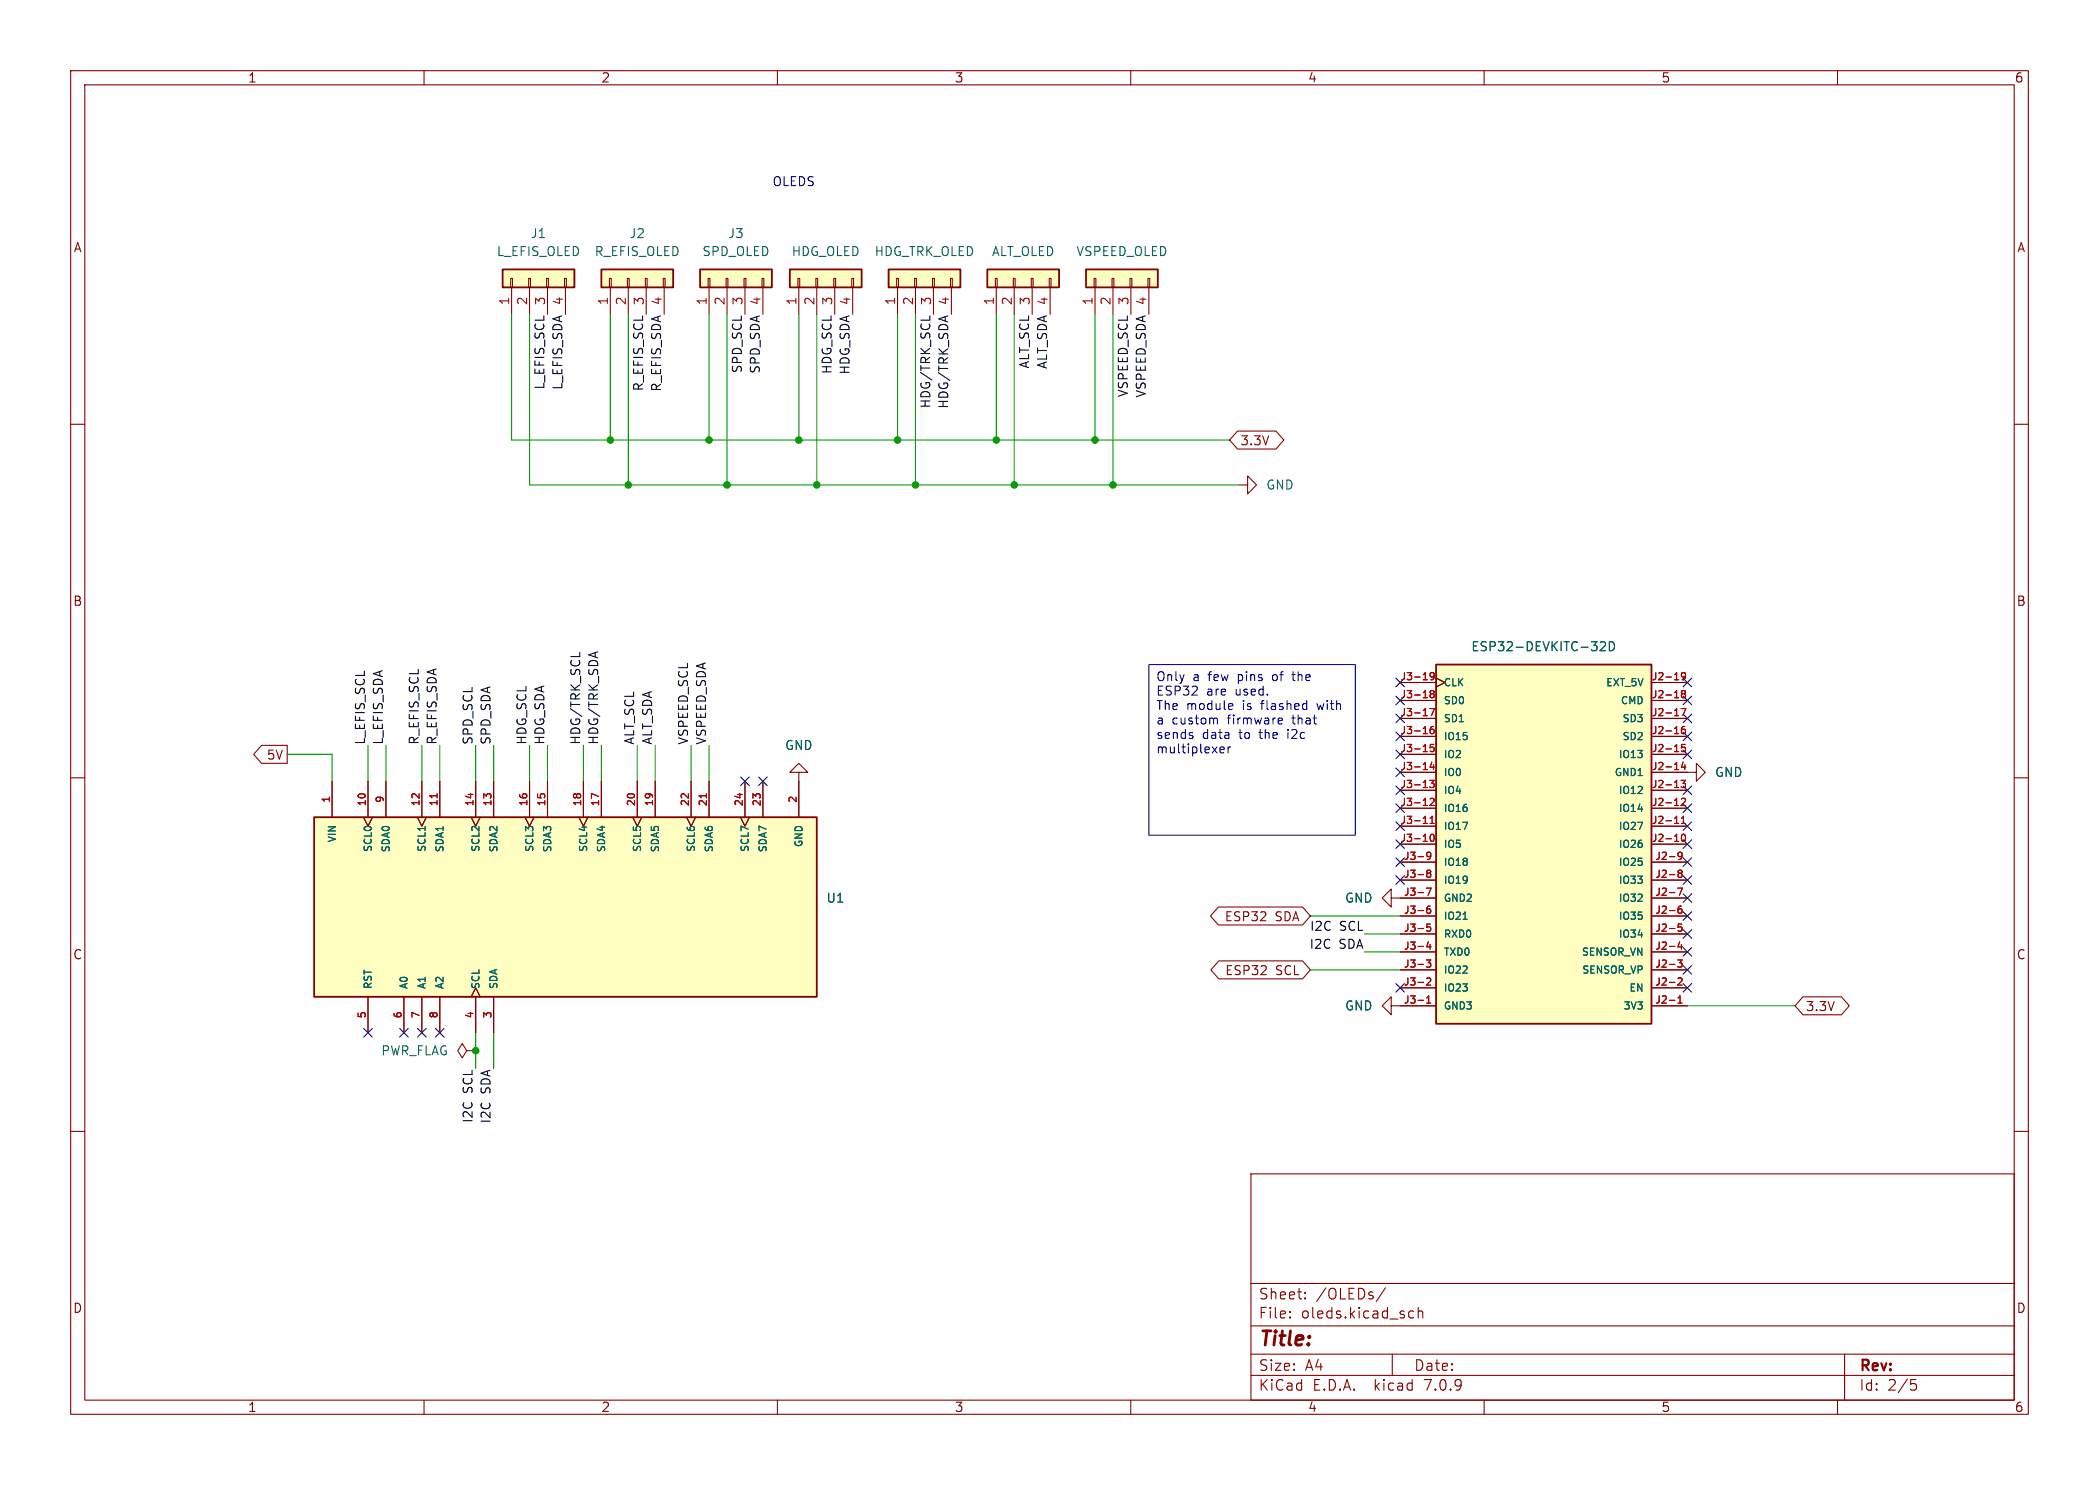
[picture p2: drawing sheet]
<svg xmlns="http://www.w3.org/2000/svg" width="297mm" height="210mm" viewBox="0 0 297 210" stroke-linecap="round" stroke-linejoin="round" font-family="sans-serif">
<g fill="none" stroke="#840000" stroke-width=".15">
<path d="M10 10h277v190h-277zM12 12h273v186h-273zM60 10v2M110 10v2M160 10v2M210 10v2M260 10v2M72.3 39.4h.2v1.2h-.2zM74.8 39.4h.3v1.2h-.3zM77.3 39.4h.3v1.2h-.3zM79.9 39.4h.2v1.2h-.2zM86.2 39.4h.3v1.2h-.3z"/>
<path d="M88.8 39.4h.2v1.2h-.2zM91.3 39.4h.3v1.2h-.3zM93.9 39.4h.2v1.2h-.2zM100.2 39.4h.3v1.2h-.3zM102.7 39.4h.3v1.2h-.3zM105.3 39.4h.2v1.2h-.2zM107.8 39.4h.3v1.2h-.3zM112.9 39.4h.3v1.2h-.3zM115.4 39.4h.3v1.2h-.3zM118 39.4h.2v1.2h-.2zM120.5 39.4h.3v1.2h-.3zM126.9 39.4h.2v1.2h-.2z"/>
<path d="M129.4 39.4h.3v1.2h-.3zM132 39.4h.2v1.2h-.2zM134.5 39.4h.2v1.2h-.2zM140.8 39.4h.3v1.2h-.3zM143.4 39.4h.2v1.2h-.2zM145.9 39.4h.3v1.2h-.3zM148.5 39.4h.2v1.2h-.2zM154.8 39.4h.3v1.2h-.3zM157.4 39.4h.2v1.2h-.2zM159.9 39.4h.2v1.2h-.2zM162.4 39.4h.3v1.2h-.3zM10 60h2"/>
<path d="M72.4 40.6v3.9M74.9 40.6v3.9M77.5 40.6v3.9M80 40.6v3.9M86.4 40.6v3.9M88.9 40.6v3.9M91.4 40.6v3.9M94 40.6v3.9M100.3 40.6v3.9M102.9 40.6v3.9M105.4 40.6v3.9M107.9 40.6v3.9"/>
<path d="M113 40.6v3.9M115.6 40.6v3.9M118.1 40.6v3.9M120.6 40.6v3.9M127 40.6v3.9M129.5 40.6v3.9M132.1 40.6v3.9M134.6 40.6v3.9M141 40.6v3.9M143.5 40.6v3.9M146 40.6v3.9M148.6 40.6v3.9"/>
<path d="M154.9 40.6v3.9M157.5 40.6v3.9M160 40.6v3.9M162.6 40.6v3.9M285 60h2M175.1 61h5.4l1.2 1.2-1.2 1.3h-5.4l-1.1-1.3zM175.3 68.6h1.2v-1.3l1.3 1.3-1.3 1.3v-1.3M198.1 99.1h5.1M198.1 96.5h5.1M203.2 95.9l1.3 .6-1.3 .7M233.7 99.1h5.1M233.7 96.5h5.1"/>
<path d="M10 110h2M37 105.4h3.6v2.6h-3.6l-1.1-1.3zM47 110.5v5.1M51.4 115.6l.7 1.2 .6-1.2M52.1 110.5v5.1M54.6 110.5v5.1M59.1 115.6l.6 1.2 .6-1.2M59.7 110.5v5.1M62.2 110.5v5.1M66.7 115.6l.6 1.2 .6-1.2M67.3 110.5v5.1M69.8 110.5v5.1"/>
<path d="M74.3 115.6l.6 1.2 .7-1.2M74.9 110.5v5.1M77.5 110.5v5.1M81.9 115.6l.6 1.2 .7-1.2M82.5 110.5v5.1M85.1 110.5v5.1M89.5 115.6l.7 1.2 .6-1.2M90.2 110.5v5.1M92.7 110.5v5.1M97.2 115.6l.6 1.2 .6-1.2M97.8 110.5v5.1M100.3 110.5v5.1"/>
<path d="M104.8 115.6l.6 1.2 .6-1.2M105.4 110.5v5.1M107.9 110.5v5.1M113 109.2h1.3l-1.3-1.2-1.2 1.2h1.2v6.4M198.1 119.4h5.1M198.1 116.8h5.1M198.1 114.3h5.1M198.1 111.8h5.1M198.1 109.2h5.1M198.1 106.7h5.1M198.1 104.1h5.1M198.1 101.6h5.1"/>
<path d="M233.7 109.2h6.3v-1.2l1.3 1.2-1.3 1.3v-1.3M233.7 119.4h5.1M233.7 116.8h5.1M233.7 114.3h5.1M233.7 111.8h5.1M233.7 106.7h5.1M233.7 104.1h5.1M233.7 101.6h5.1M285 110h2M172.4 128.3h11.9l1.1 1.2-1.1 1.3h-11.9l-1.1-1.3zM172.5 135.9h11.8l1.1 1.3-1.1 1.2h-11.8l-1.2-1.2zM196.8 127v-1.3l-1.2 1.3 1.2 1.3v-1.3h6.4"/>
<path d="M198.1 139.7h5.1M198.1 137.2h5.1M198.1 134.6h5.1M198.1 132.1h5.1M198.1 129.5h5.1M198.1 124.5h5.1M198.1 121.9h5.1M233.7 139.7h5.1M233.7 137.2h5.1M233.7 134.6h5.1M233.7 132.1h5.1M233.7 129.5h5.1"/>
<path d="M233.7 127h5.1M233.7 124.5h5.1M233.7 121.9h5.1M10 160h2M52.1 141v5.1M57.1 141v5.1M59.7 141v5.1M62.2 141v5.1M66 148.6l-.6-1-.6 1 .6 1 .6-1h1.3M66.7 141l.6-1.3 .6 1.3M67.3 148.6h.1M67.3 141v5.1"/>
<path d="M69.8 141v5.1M196.8 142.2v-1.2l-1.2 1.2 1.2 1.3v-1.3h6.4M233.7 142.2h5.1M255.1 141h5.5l1.1 1.2-1.1 1.3h-5.5l-1.1-1.3zM285 160h2M177 166h108v32h-108zM60 198v2M110 198v2M160 198v2M177 194.5h108M177 191.5h108M177 187.5h108"/>
<path d="M177 181.5h108M182.5 186.3h.1l-.1 .1M182.5 186.3v.1M182.5 185.5v.1M182.5 185.5h.1l-.1 .1M184.7 183.6v.1M184.7 183.6h-.1l.1 .1M184.7 182.8v.1M184.7 182.8h-.1l.1 .1M196 182.1l-1.3 2M197 191.5v3M199.5 186.3l.1 .1 .4-.1"/>
<path d="M199.5 185.5l.1-.1 .4 .1M200.7 185.5a.37 .37 0 0 1 .6 .1v.8M200.7 184.9v1.5M210 198v2M260 198v2M261 191.5v6.5M270.4 195.1h.7M270.5 195.7h.4l.3 .3v.3l-.2 .2-.5 .1"/>
</g>
<g fill="#ffffc2" stroke="#ffffc2" stroke-width=".14">
<path d="M85.1 38.1h10.1v2.5h-10.1z"/>
<path d="M203.2 94h30.5v50.8h-30.5z"/>
<path d="M139.7 38.1h10.2v2.5h-10.2z"/>
<path d="M99.1 38.1h10.1v2.5h-10.1z"/>
<path d="M44.4 115.6h71.2v25.4h-71.2z"/>
<path d="M71.1 38.1h10.2v2.5h-10.2z"/>
<path d="M153.7 38.1h10.1v2.5h-10.1z"/>
<path d="M125.7 38.1h10.2v2.5h-10.2z"/>
<path d="M111.8 38.1h10.1v2.5h-10.1z"/>
</g>
<path d="M71.1 38.1h10.2v2.5h-10.2zM85.1 38.1h10.1v2.5h-10.1zM99.1 38.1h10.1v2.5h-10.1zM111.8 38.1h10.1v2.5h-10.1zM125.7 38.1h10.2v2.5h-10.2zM139.7 38.1h10.2v2.5h-10.2zM153.7 38.1h10.1v2.5h-10.1zM203.2 94h30.5v50.8h-30.5zM44.4 115.6h71.2v25.4h-71.2z" fill="none" stroke="#840000" stroke-width=".25"/>
<g fill="none" stroke="#a90000" stroke-width=".15">
<path d="M202.5 98.1l-.1-.2 .1-.2h.3l.1 .2-.2 .2M202.5 98.1h.2M202.5 98.1l-.1 .2v.3l.1 .1 .3-.1 .1-.1v-.3l-.2-.1M202.9 95.6l-.2 .1h-.3v-.1v-.4l.3-.1 .2 .1a.67 .67 0 0 1-.3 .9h-.2M238.1 98.1l-.2-.2 .2-.2h.3l.1 .2-.2 .2M238.1 98.1l-.2 .2 .1 .3 .1 .1 .3-.1 .1-.1-.1-.3-.1-.1M238.1 98.1h.2M238.5 95.6l-.2 .1h-.3l-.1-.1 .1-.4 .3-.1 .1 .1a.67 .67 0 0 1-.2 .9h-.2M61.8 112.3v.5M99.9 112.3v.5M201.4 116.5h.6M202.3 110.4h.6l-.3 .3 .3 .1v.5l-.2 .1-.4-.1"/>
<path d="M202.3 100.2h.7l-.5 1M202.4 116.5h.5M202.4 113l.3-.1 .2 .3-.6 .7h.6M202.4 115.7l.2-.3v1.1M202.5 118h.1a.54 .54 0 0 1 .3 .5 .54 .54 0 0 1-.3 .5 .68 .68 0 0 1-.1-1zM202.6 107.8l-.2 .7h.6M202.8 102.7l-.3 .1a.68 .68 0 0 0 0 1l.4-.1v-.4l-.2-.2-.3 .1v.1M202.8 108.2v.6M202.9 105.3h-.5v.5l.1-.1h.3l.1 .2v.3l-.2 .1-.3-.1M236.9 116.5h.6M237.9 110.4h.6l-.3 .3 .2 .1v.5l-.1 .1-.4-.1M237.9 100.2h.6l-.4 1"/>
<path d="M237.9 113l.4-.1 .2 .3-.6 .7h.6M237.9 116.5h.6M237.9 115.7l.3-.3v1.1M238.1 118h.1a.54 .54 0 0 1 .3 .5 .54 .54 0 0 1-.3 .5 .68 .68 0 0 1-.1-1zM238.2 107.8l-.3 .7h.6M238.4 102.7l-.3 .1a.68 .68 0 0 0 0 1l.3-.1 .1-.4-.2-.2-.3 .1-.1 .1M238.4 108.2v.6M238.4 105.3h-.4l-.1 .5 .2-.1h.3l.1 .2-.1 .3-.1 .1-.4-.1M201.8 135.8h.6l-.3 .3 .3 .1v.5l-.1 .1-.5-.1M201.8 125.6h.7l-.4 1M201.9 138.4l.4-.1 .1 .3-.6 .7h.6M202.1 123.5l-.2-.2 .2-.2h.3v.2l-.1 .2"/>
<path d="M202.1 123.5h.2M202.1 123.5l-.2 .2v.3l.2 .1 .3-.1v-.1v-.3l-.1-.1M202.1 133.2l-.2 .7h.6M202.4 128.1l-.3 .1a.68 .68 0 0 0 0 1l.3-.1v-.4l-.1-.2-.3 .1-.1 .1M202.4 133.6v.6M202.4 130.7h-.5v.5l.1-.1h.4v.2v.3l-.1 .1-.4-.1M202.4 121l-.1 .1h-.3l-.1-.1 .1-.4 .3-.1 .1 .1a.67 .67 0 0 1-.2 .9h-.2M237.4 135.8h.6l-.3 .3 .3 .1v.5l-.2 .1-.4-.1M237.4 125.6h.7l-.5 1M237.4 138.4l.4-.1 .2 .3-.6 .7h.6M237.6 123.5l-.2-.2 .2-.2h.3l.1 .2-.2 .2M237.6 123.5l-.2 .2 .1 .3 .1 .1 .3-.1 .1-.1v-.3l-.2-.1"/>
<path d="M237.6 123.5h.2M237.7 133.2l-.3 .7h.7M237.9 133.6v.6M237.9 128.1l-.3 .1a.68 .68 0 0 0 0 1l.4-.1v-.4l-.2-.2-.3 .1-.1 .1M238 130.7h-.5l-.1 .5 .2-.1h.3l.1 .2v.3l-.2 .1-.4-.1M238 121l-.2 .1h-.3l-.1-.1 .1-.4 .3-.1 .2 .1a.67 .67 0 0 1-.3 .9h-.2M201.9 141.9h.5M201.9 141.1l.3-.3v1.1M237.4 141.9h.6M237.4 141.1l.3-.3v1.1"/>
</g>
<path d="M226.5 90.9l.1-.2h.3l.2 .2 .1 .2-.1 .2-.7 .7h.8M227.7 90.7a.64 .64 0 0 1 .8 .7 .64 .64 0 0 1-.8 .6zM207 130h.6" fill="none" stroke="#006464" stroke-width=".15"/>
<path d="M131.6 44.7v.6M134.1 44.7l-1.3 .4M82 92.2v.7M84.6 92.2l-1.3 .4" fill="none" stroke="#0f0f0f" stroke-width=".15"/>
<g fill="none" stroke="#0000c2" stroke-width=".15">
<path d="M162.6 94h29.2v24.1h-29.2zM174 99.5l.4 .1v.2l-.6 .1M182.8 95.4h.5M183 95v1.2M168.8 104.1v.3M171.9 101.5h.2l.2 .2v.7M172.6 106.3l.2 .2 .4-.1M172.6 105.8l.2-.2h.2l.2 .2v.1l-.6 .2M173.8 105.6v.9M174.1 105.6l-.2 .1-.1 .2M174.4 100.3h-.4M181 101.5l.4 .1 .1 .2-.7 .2"/>
<path d="M181.4 102.3l-.4 .1"/>
</g>
<g fill="none" stroke="#009600" stroke-width=".15">
<path d="M72.4 44.5v17.7h101.6M74.9 44.5v24.1h100.4M86.4 44.5v17.7M88.9 44.5v24.1M100.3 44.5v17.7M102.9 44.5v24.1M113 44.5v17.7M115.6 44.5v24.1M127 44.5v17.7M129.5 44.5v24.1M141 44.5v17.7M143.5 44.5v24.1"/>
<path d="M154.9 44.5v17.7M157.5 44.5v24.1M40.6 106.7h6.4v3.8M52.1 105.4v5.1M54.6 105.4v5.1M59.7 105.4v5.1M62.2 105.4v5.1M67.3 105.4v5.1M69.8 105.4v5.1M74.9 105.4v5.1M77.5 105.4v5.1M82.5 105.4v5.1"/>
<path d="M85.1 105.4v5.1M90.2 105.4v5.1M92.7 105.4v5.1M97.8 105.4v5.1M100.3 105.4v5.1M185.4 129.5h12.7M185.4 137.2h12.7M193 134.6h5.1M193 132.1h5.1M67.3 146.1v5M69.8 146.1v5M238.8 142.2h15.2"/>
</g>
<g fill="none" stroke="#000084" stroke-width=".15">
<path d="M197.5 95.9l1.2 1.2M197.5 98.5l1.2 1.2M198.7 95.9l-1.2 1.2M198.7 98.5l-1.2 1.2M238.2 95.9l1.2 1.2M238.2 98.5l1.2 1.2M239.4 95.9l-1.2 1.2M239.4 98.5l-1.2 1.2M104.8 109.9l1.2 1.2M106 109.9l-1.2 1.2M107.3 109.9l1.3 1.2M108.6 109.9l-1.3 1.2"/>
<path d="M197.5 111.2l1.2 1.2M197.5 108.6l1.2 1.2M197.5 103.5l1.2 1.2M197.5 101l1.2 1.2M197.5 106.1l1.2 1.2M197.5 116.2l1.2 1.2M197.5 113.7l1.2 1.2M197.5 118.8l1.2 1.2M198.7 111.2l-1.2 1.2M198.7 108.6l-1.2 1.2M198.7 103.5l-1.2 1.2M198.7 101l-1.2 1.2"/>
<path d="M198.7 106.1l-1.2 1.2M198.7 116.2l-1.2 1.2M198.7 113.7l-1.2 1.2M198.7 118.8l-1.2 1.2M238.2 106.1l1.2 1.2M238.2 116.2l1.2 1.2M238.2 113.7l1.2 1.2M238.2 101l1.2 1.2M238.2 111.2l1.2 1.2M238.2 118.8l1.2 1.2M238.2 103.5l1.2 1.2M239.4 106.1l-1.2 1.2"/>
<path d="M239.4 116.2l-1.2 1.2M239.4 113.7l-1.2 1.2M239.4 101l-1.2 1.2M239.4 111.2l-1.2 1.2M239.4 118.8l-1.2 1.2M239.4 103.5l-1.2 1.2M197.5 139.1l1.2 1.2M197.5 123.9l1.2 1.2M197.5 121.3l1.2 1.2M198.7 139.1l-1.2 1.2M198.7 123.9l-1.2 1.2M198.7 121.3l-1.2 1.2"/>
<path d="M238.2 134l1.2 1.2M238.2 139.1l1.2 1.2M238.2 123.9l1.2 1.2M238.2 121.3l1.2 1.2M238.2 131.5l1.2 1.2M238.2 128.9l1.2 1.2M238.2 126.4l1.2 1.2M238.2 136.6l1.2 1.2M239.4 134l-1.2 1.2M239.4 139.1l-1.2 1.2M239.4 123.9l-1.2 1.2M239.4 121.3l-1.2 1.2"/>
<path d="M239.4 131.5l-1.2 1.2M239.4 128.9l-1.2 1.2M239.4 126.4l-1.2 1.2M239.4 136.6l-1.2 1.2M51.5 145.4l1.2 1.3M52.7 145.4l-1.2 1.3M56.5 145.4l1.3 1.3M57.8 145.4l-1.3 1.3M59.1 145.4l1.2 1.3M60.3 145.4l-1.2 1.3M61.6 145.4l1.2 1.3M62.8 145.4l-1.2 1.3"/>
</g>
<g fill="#009600" stroke="#009600" stroke-width=".15">
<circle cx="127" cy="62.2" r=".46"/>
<circle cx="115.6" cy="68.6" r=".46"/>
<circle cx="157.5" cy="68.6" r=".46"/>
<circle cx="154.9" cy="62.2" r=".46"/>
<circle cx="143.5" cy="68.6" r=".46"/>
<circle cx="129.5" cy="68.6" r=".46"/>
<circle cx="141" cy="62.2" r=".46"/>
<circle cx="113" cy="62.2" r=".46"/>
<circle cx="67.3" cy="148.6" r=".46"/>
<circle cx="88.9" cy="68.6" r=".46"/>
<circle cx="100.3" cy="62.2" r=".46"/>
<circle cx="102.9" cy="68.6" r=".46"/>
<circle cx="86.4" cy="62.2" r=".46"/>
</g>
<text font-size="2.8" fill="#840000" x="178" y="190.9">Title:</text>
<g font-size="2.1" fill="#840000">
<text x="178" y="184">Sheet:</text>
<text x="186.2" y="184">/OLEDs/</text>
<text x="178" y="186.7">File:</text>
<text x="184.1" y="186.7">oleds.kicad_sch</text>
<text x="178" y="196.9">KiCad</text>
<text x="178" y="194.1">Size:</text>
<text x="184.7" y="194.1">A4</text>
<text x="185.7" y="196.9">E.D.A.</text>
<text x="194.6" y="196.9">kicad</text>
<text x="200" y="194.1">Date:</text>
<text x="201.8" y="196.9">7.0.9</text>
<text x="263" y="194.3">Rev:</text>
<text x="263" y="196.9">Id:</text>
<text x="267.1" y="196.9">2/5</text>
</g>
<g font-size="1.8" fill="#840000">
<text x="35" y="11.9">1</text>
<text x="85" y="11.9">2</text>
<text x="135" y="11.9">3</text>
<text x="185" y="11.9">4</text>
<text x="235" y="11.9">5</text>
<text x="285" y="11.9">6</text>
<text x="10.3" y="35.9">A</text>
<text x="285.3" y="35.9">A</text>
<text x="175.4" y="63.2">3.3V</text>
<text x="10.3" y="85.9">B</text>
<text x="285.3" y="85.9">B</text>
<text x="37.7" y="107.6">5V</text>
<text x="173.2" y="130.5">ESP32</text>
<text x="180.4" y="130.5">SDA</text>
<text x="10.3" y="135.9">C</text>
<text x="285.3" y="135.9">C</text>
<text x="173.3" y="138.1">ESP32</text>
<text x="180.5" y="138.1">SCL</text>
<text x="255.4" y="143.2">3.3V</text>
<text x="10.3" y="185.9">D</text>
<text x="285.3" y="185.9">D</text>
<text x="35" y="199.9">1</text>
<text x="85" y="199.9">2</text>
<text x="135" y="199.9">3</text>
<text x="185" y="199.9">4</text>
<text x="235" y="199.9">5</text>
<text x="285" y="199.9">6</text>
</g>
<g font-size="1.8" fill="#0000c2">
<text x="109.2" y="26.4">OLEDS</text>
<text x="163.5" y="96.7">Only</text>
<text x="163.5" y="98.7">ESP32</text>
<text x="163.5" y="100.7">The</text>
<text x="167.9" y="100.7">module</text>
<text x="168.8" y="96.7">a</text>
<text x="170.7" y="98.7">are</text>
<text x="171.1" y="96.7">few</text>
<text x="174.9" y="98.7">used.</text>
<text x="175.4" y="96.7">pins</text>
<text x="176" y="100.7">is</text>
<text x="178.8" y="100.7">flashed</text>
<text x="180.5" y="96.7">of</text>
<text x="183.6" y="96.7">the</text>
<text x="186.9" y="100.7">with</text>
<text x="163.5" y="102.8">a</text>
<text x="163.5" y="104.8">sends</text>
<text x="163.5" y="106.9">multiplexer</text>
<text x="165.8" y="102.8">custom</text>
<text x="170.1" y="104.8">data</text>
<text x="173.8" y="102.8">firmware</text>
<text x="175.5" y="104.8">to</text>
<text x="178.5" y="104.8">the</text>
<text x="182.6" y="104.8">i2c</text>
<text x="183.2" y="102.8">that</text>
</g>
<g font-size="1.8" fill="#006464">
<text x="75" y="33.9">J1</text>
<text x="89" y="33.9">J2</text>
<text x="102.9" y="33.9">J3</text>
<text x="70.2" y="36.4">L_EFIS_OLED</text>
<text x="84.1" y="36.4">R_EFIS_OLED</text>
<text x="99.3" y="36.4">SPD_OLED</text>
<text x="111.9" y="36.4">HDG_OLED</text>
<text x="123.7" y="36.4">HDG_TRK_OLED</text>
<text x="140.3" y="36.4">ALT_OLED</text>
<text x="152.2" y="36.4">VSPEED_OLED</text>
<text x="179.1" y="69.4">GND</text>
<text x="208.1" y="92.3">ESP32-DEVKITC-32D</text>
<text x="111" y="106.3">GND</text>
<text x="242.6" y="110.1">GND</text>
<text x="116.8" y="127.9">U1</text>
<text x="190.2" y="127.9">GND</text>
<text x="190.2" y="143.1">GND</text>
<text x="53.9" y="149.5">PWR_FLAG</text>
</g>
<g font-size="1.8" fill="#a90000">
<text x="72.1" y="43.3" transform="rotate(-90 72.1 43.3)">1</text>
<text x="74.7" y="43.3" transform="rotate(-90 74.7 43.3)">2</text>
<text x="77.2" y="43.3" transform="rotate(-90 77.2 43.3)">3</text>
<text x="79.8" y="43.3" transform="rotate(-90 79.8 43.3)">4</text>
<text x="86.1" y="43.3" transform="rotate(-90 86.1 43.3)">1</text>
<text x="88.6" y="43.3" transform="rotate(-90 88.6 43.3)">2</text>
<text x="91.2" y="43.3" transform="rotate(-90 91.2 43.3)">3</text>
<text x="93.7" y="43.3" transform="rotate(-90 93.7 43.3)">4</text>
<text x="100.1" y="43.3" transform="rotate(-90 100.1 43.3)">1</text>
<text x="102.6" y="43.3" transform="rotate(-90 102.6 43.3)">2</text>
<text x="105.2" y="43.3" transform="rotate(-90 105.2 43.3)">3</text>
<text x="107.7" y="43.3" transform="rotate(-90 107.7 43.3)">4</text>
<text x="112.8" y="43.3" transform="rotate(-90 112.8 43.3)">1</text>
<text x="115.3" y="43.3" transform="rotate(-90 115.3 43.3)">2</text>
<text x="117.9" y="43.3" transform="rotate(-90 117.9 43.3)">3</text>
<text x="120.4" y="43.3" transform="rotate(-90 120.4 43.3)">4</text>
<text x="126.7" y="43.3" transform="rotate(-90 126.7 43.3)">1</text>
<text x="129.3" y="43.3" transform="rotate(-90 129.3 43.3)">2</text>
<text x="131.8" y="43.3" transform="rotate(-90 131.8 43.3)">3</text>
<text x="134.4" y="43.3" transform="rotate(-90 134.4 43.3)">4</text>
<text x="140.7" y="43.3" transform="rotate(-90 140.7 43.3)">1</text>
<text x="143.3" y="43.3" transform="rotate(-90 143.3 43.3)">2</text>
<text x="145.8" y="43.3" transform="rotate(-90 145.8 43.3)">3</text>
<text x="154.7" y="43.3" transform="rotate(-90 154.7 43.3)">1</text>
<text x="157.2" y="43.3" transform="rotate(-90 157.2 43.3)">2</text>
<text x="159.8" y="43.3" transform="rotate(-90 159.8 43.3)">3</text>
<text x="162.3" y="43.3" transform="rotate(-90 162.3 43.3)">4</text>
</g>
<g font-size="1.8" fill="#0f0f0f">
<text x="105.1" y="52.9" transform="rotate(-90 105.1 52.9)">SPD_SCL</text>
<text x="107.6" y="52.9" transform="rotate(-90 107.6 52.9)">SPD_SDA</text>
<text x="117.8" y="53" transform="rotate(-90 117.8 53)">HDG_SCL</text>
<text x="120.3" y="53.1" transform="rotate(-90 120.3 53.1)">HDG_SDA</text>
<text x="145.7" y="52.2" transform="rotate(-90 145.7 52.2)">ALT_SCL</text>
<text x="148.2" y="52.3" transform="rotate(-90 148.2 52.3)">ALT_SDA 4</text>
<text x="77.1" y="55.2" transform="rotate(-90 77.1 55.2)">L_EFIS_SCL</text>
<text x="79.7" y="55.2" transform="rotate(-90 79.7 55.2)">L_EFIS_SDA</text>
<text x="91.1" y="55.4" transform="rotate(-90 91.1 55.4)">R_EFIS_SCL</text>
<text x="93.6" y="55.5" transform="rotate(-90 93.6 55.5)">R_EFIS_SDA</text>
<text x="131.7" y="57.8" transform="rotate(-90 131.7 57.8)">HDG/TRK_SCL</text>
<text x="134.3" y="57.9" transform="rotate(-90 134.3 57.9)">HDG/TRK_SDA</text>
<text x="159.7" y="56.3" transform="rotate(-90 159.7 56.3)">VSPEED_SCL</text>
<text x="162.2" y="56.3" transform="rotate(-90 162.2 56.3)">VSPEED_SDA</text>
<text x="51.7" y="105.4" transform="rotate(-90 51.7 105.4)">L_EFIS_SCL</text>
<text x="54.3" y="105.4" transform="rotate(-90 54.3 105.4)">L_EFIS_SDA</text>
<text x="59.3" y="105.4" transform="rotate(-90 59.3 105.4)">R_EFIS_SCL</text>
<text x="61.9" y="105.4" transform="rotate(-90 61.9 105.4)">R_EFIS_SDA</text>
<text x="67" y="105.4" transform="rotate(-90 67 105.4)">SPD_SCL</text>
<text x="69.5" y="105.4" transform="rotate(-90 69.5 105.4)">SPD_SDA</text>
<text x="74.6" y="105.4" transform="rotate(-90 74.6 105.4)">HDG_SCL</text>
<text x="77.1" y="105.4" transform="rotate(-90 77.1 105.4)">HDG_SDA</text>
<text x="82.2" y="105.4" transform="rotate(-90 82.2 105.4)">HDG/TRK_SCL</text>
<text x="84.7" y="105.4" transform="rotate(-90 84.7 105.4)">HDG/TRK_SDA</text>
<text x="89.8" y="105.4" transform="rotate(-90 89.8 105.4)">ALT_SCL</text>
<text x="92.4" y="105.4" transform="rotate(-90 92.4 105.4)">ALT_SDA</text>
<text x="97.4" y="105.4" transform="rotate(-90 97.4 105.4)">VSPEED_SCL</text>
<text x="100" y="105.4" transform="rotate(-90 100 105.4)">VSPEED_SDA</text>
<text x="185.3" y="131.7">I2C</text>
<text x="189.5" y="131.7">SCL</text>
<text x="185.2" y="134.3">I2C</text>
<text x="189.5" y="134.3">SDA</text>
<text x="67" y="154.6" transform="rotate(-90 67 154.6)">SCL</text>
<text x="69.5" y="154.7" transform="rotate(-90 69.5 154.7)">SDA</text>
<text x="67" y="158.9" transform="rotate(-90 67 158.9)">I2C</text>
<text x="69.5" y="159" transform="rotate(-90 69.5 159)">I2C</text>
</g>
<g font-size="1.4" fill="#a90000">
<text x="198.1" y="101.3">J3-17</text>
<text x="198.1" y="98.8">J3-18</text>
<text x="198.1" y="96.3">J3-19</text>
<text x="233.6" y="101.3">J2-17</text>
<text x="233.6" y="98.8">J2-18</text>
<text x="233.6" y="96.3">J2-19</text>
<text x="198.1" y="106.4">J3-15</text>
<text x="198.1" y="103.9">J3-16</text>
<text x="233.6" y="106.4">J2-15</text>
<text x="233.6" y="103.9">J2-16</text>
<text x="46.7" y="113.6" transform="rotate(-90 46.7 113.6)">1</text>
<text x="54.4" y="113.6" transform="rotate(-90 54.4 113.6)">9</text>
<text x="112.8" y="113.6" transform="rotate(-90 112.8 113.6)">2</text>
<text x="198.1" y="111.5">J3-13</text>
<text x="198.1" y="109">J3-14</text>
<text x="233.6" y="111.5">J2-13</text>
<text x="233.6" y="109">J2-14</text>
<text x="51.8" y="114.1" transform="rotate(-90 51.8 114.1)">10</text>
<text x="59.4" y="114.1" transform="rotate(-90 59.4 114.1)">12</text>
<text x="62" y="114.1" transform="rotate(-90 62 114.1)">11</text>
<text x="67.1" y="114.1" transform="rotate(-90 67.1 114.1)">14</text>
<text x="69.6" y="114.1" transform="rotate(-90 69.6 114.1)">13</text>
<text x="74.7" y="114.1" transform="rotate(-90 74.7 114.1)">16</text>
<text x="77.2" y="114.1" transform="rotate(-90 77.2 114.1)">15</text>
<text x="82.3" y="114.1" transform="rotate(-90 82.3 114.1)">18</text>
<text x="84.8" y="114.1" transform="rotate(-90 84.8 114.1)">17</text>
<text x="89.9" y="114.1" transform="rotate(-90 89.9 114.1)">20</text>
<text x="92.5" y="114.1" transform="rotate(-90 92.5 114.1)">19</text>
<text x="97.5" y="114.1" transform="rotate(-90 97.5 114.1)">22</text>
<text x="100.1" y="114.1" transform="rotate(-90 100.1 114.1)">21</text>
<text x="105.2" y="114.1" transform="rotate(-90 105.2 114.1)">24</text>
<text x="107.7" y="114.1" transform="rotate(-90 107.7 114.1)">23</text>
<text x="198.1" y="119.1">J3-10</text>
<text x="198.1" y="116.6">J3-11</text>
<text x="198.1" y="114">J3-12</text>
<text x="233.6" y="119.1">J2-10</text>
<text x="233.6" y="116.6">J2-11</text>
<text x="233.6" y="114">J2-12</text>
<text x="198.5" y="124.2">J3-8</text>
<text x="198.5" y="121.7">J3-9</text>
<text x="234.1" y="124.2">J2-8</text>
<text x="234.1" y="121.7">J2-9</text>
<text x="198.5" y="131.8">J3-5</text>
<text x="198.5" y="129.3">J3-6</text>
<text x="198.5" y="126.7">J3-7</text>
<text x="234.1" y="131.8">J2-5</text>
<text x="234.1" y="129.3">J2-6</text>
<text x="234.1" y="126.7">J2-7</text>
<text x="198.5" y="136.9">J3-3</text>
<text x="198.5" y="134.4">J3-4</text>
<text x="234.1" y="136.9">J2-3</text>
<text x="234.1" y="134.4">J2-4</text>
<text x="198.5" y="142">J3-1</text>
<text x="198.5" y="139.4">J3-2</text>
<text x="234.1" y="142">J2-1</text>
<text x="234.1" y="139.4">J2-2</text>
<text x="51.8" y="144.1" transform="rotate(-90 51.8 144.1)">5</text>
<text x="56.9" y="144.1" transform="rotate(-90 56.9 144.1)">6</text>
<text x="59.4" y="144.1" transform="rotate(-90 59.4 144.1)">7</text>
<text x="62" y="144.1" transform="rotate(-90 62 144.1)">8</text>
<text x="67.1" y="144.1" transform="rotate(-90 67.1 144.1)">4</text>
<text x="69.6" y="144.1" transform="rotate(-90 69.6 144.1)">3</text>
</g>
<g font-size="1.4" fill="#006464">
<text x="204.2" y="99.8">SD0</text>
<text x="204.2" y="97.3">CLK</text>
<text x="227.1" y="97.3">EXT_5V</text>
<text x="229.2" y="99.8">CMD</text>
<text x="204.2" y="107.4">IO2</text>
<text x="204.2" y="104.9">IO15</text>
<text x="204.2" y="102.3">SD1</text>
<text x="228.9" y="107.4">IO13</text>
<text x="229.5" y="104.9">SD2</text>
<text x="229.5" y="102.3">SD3</text>
<text x="204.2" y="112.5">IO4</text>
<text x="204.2" y="110">IO0</text>
<text x="228.3" y="110">GND1</text>
<text x="228.9" y="112.5">IO12</text>
<text x="47.7" y="119.3" transform="rotate(-90 47.7 119.3)">VIN</text>
<text x="113.8" y="119.9" transform="rotate(-90 113.8 119.9)">GND</text>
<text x="204.2" y="117.6">IO17</text>
<text x="204.2" y="115">IO16</text>
<text x="228.9" y="117.6">IO27</text>
<text x="228.9" y="115">IO14</text>
<text x="52.8" y="120.6" transform="rotate(-90 52.8 120.6)">SCL0</text>
<text x="55.3" y="120.7" transform="rotate(-90 55.3 120.7)">SDA0</text>
<text x="60.4" y="120.6" transform="rotate(-90 60.4 120.6)">SCL1</text>
<text x="63" y="120.7" transform="rotate(-90 63 120.7)">SDA1</text>
<text x="68" y="120.6" transform="rotate(-90 68 120.6)">SCL2</text>
<text x="70.6" y="120.7" transform="rotate(-90 70.6 120.7)">SDA2</text>
<text x="75.7" y="120.6" transform="rotate(-90 75.7 120.6)">SCL3</text>
<text x="78.2" y="120.7" transform="rotate(-90 78.2 120.7)">SDA3</text>
<text x="83.3" y="120.6" transform="rotate(-90 83.3 120.6)">SCL4</text>
<text x="85.8" y="120.7" transform="rotate(-90 85.8 120.7)">SDA4</text>
<text x="90.9" y="120.6" transform="rotate(-90 90.9 120.6)">SCL5</text>
<text x="93.4" y="120.7" transform="rotate(-90 93.4 120.7)">SDA5</text>
<text x="98.5" y="120.6" transform="rotate(-90 98.5 120.6)">SCL6</text>
<text x="101.1" y="120.7" transform="rotate(-90 101.1 120.7)">SDA6</text>
<text x="106.1" y="120.6" transform="rotate(-90 106.1 120.6)">SCL7</text>
<text x="108.7" y="120.7" transform="rotate(-90 108.7 120.7)">SDA7</text>
<text x="204.2" y="120.1">IO5</text>
<text x="204.2" y="125.2">IO19</text>
<text x="204.2" y="122.7">IO18</text>
<text x="228.9" y="120.1">IO26</text>
<text x="228.9" y="125.2">IO33</text>
<text x="228.9" y="122.7">IO25</text>
<text x="204.2" y="130.3">IO21</text>
<text x="204.2" y="127.7">GND2</text>
<text x="228.9" y="130.3">IO35</text>
<text x="228.9" y="127.7">IO32</text>
<text x="204.2" y="137.9">IO22</text>
<text x="204.2" y="135.4">TXD0</text>
<text x="204.2" y="132.8">RXD0</text>
<text x="223.7" y="135.4">SENSOR_VN</text>
<text x="223.7" y="137.9">SENSOR_VP</text>
<text x="228.9" y="132.8">IO34</text>
<text x="52.8" y="140" transform="rotate(-90 52.8 140)">RST</text>
<text x="57.9" y="140" transform="rotate(-90 57.9 140)">A0</text>
<text x="60.4" y="140" transform="rotate(-90 60.4 140)">A1</text>
<text x="63" y="140" transform="rotate(-90 63 140)">A2</text>
<text x="68" y="140" transform="rotate(-90 68 140)">SCL</text>
<text x="70.6" y="140" transform="rotate(-90 70.6 140)">SDA</text>
<text x="204.2" y="143">GND3</text>
<text x="204.2" y="140.4">IO23</text>
<text x="229.6" y="143">3V3</text>
<text x="230.4" y="140.4">EN</text>
</g>
</svg>
